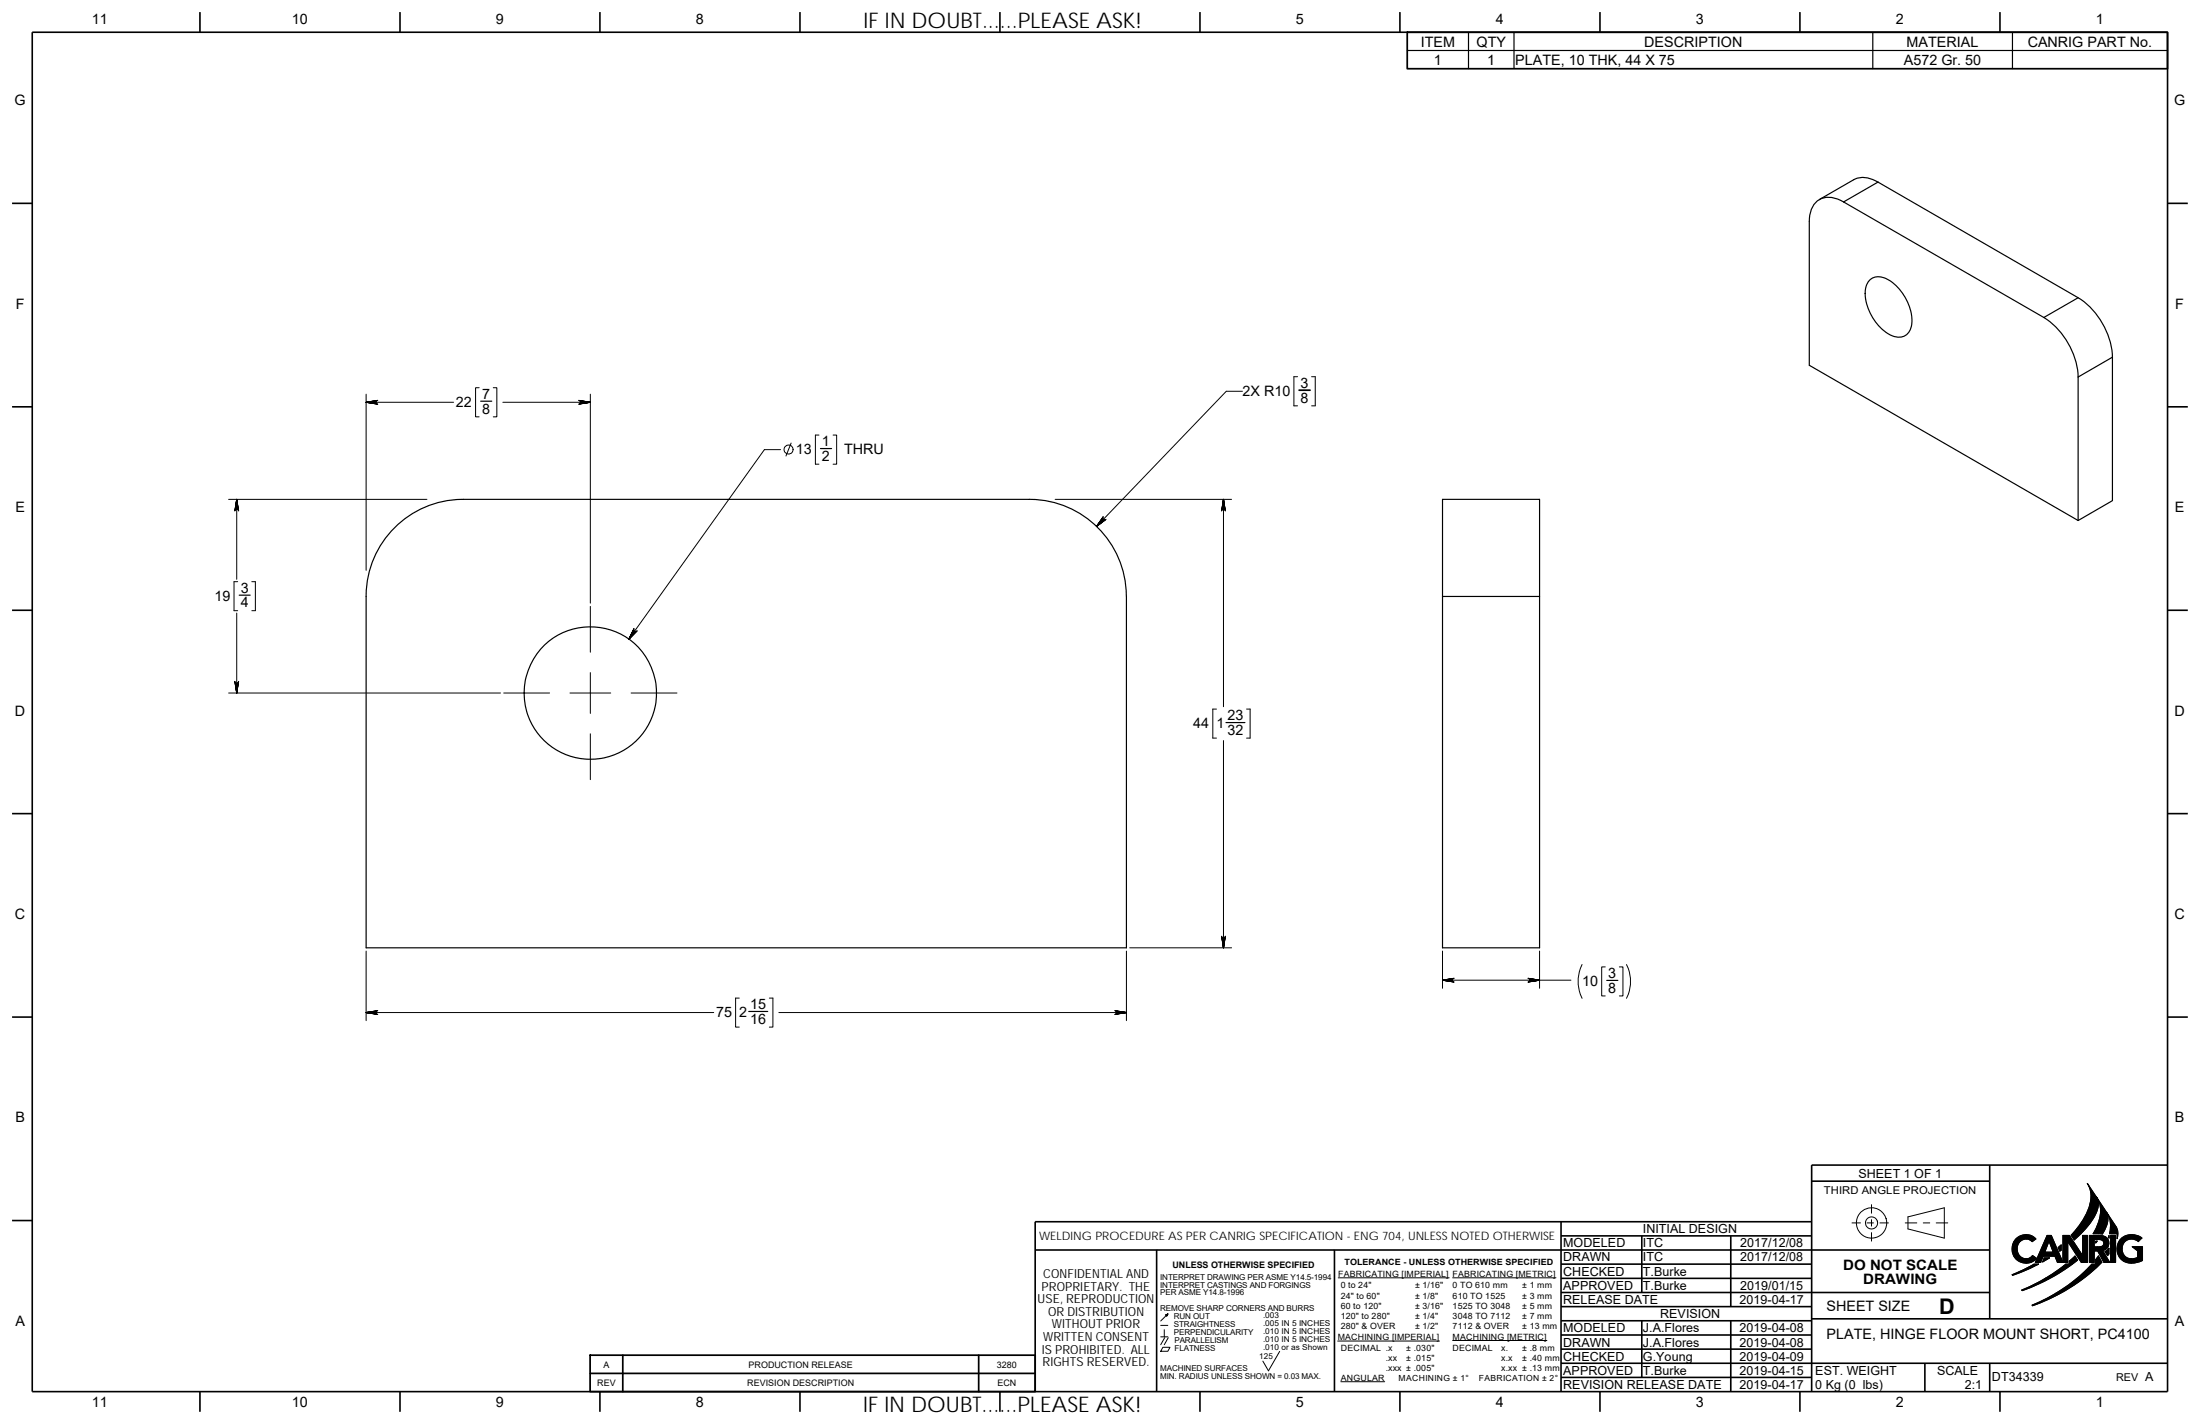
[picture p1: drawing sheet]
<svg xmlns="http://www.w3.org/2000/svg" width="432mm" height="279mm" viewBox="0 0 432 279" stroke-linecap="round" stroke-linejoin="round" font-family="sans-serif">
<g fill="none" stroke="#000" stroke-width=".32">
<path d="M6.3 6.3h419.1v266.7h-419.1zM39.2 2.4v3.9M78.5 2.4v3.9M117.8 2.4v3.9M157 2.4v3.9M196.3 2.4v3.9M235.5 2.4v3.9M274.8 2.4v3.9M314 2.4v3.9M353.3 2.4v3.9M392.5 2.4v3.9M2.4 39.9h3.9"/>
<path d="M425.4 39.9h4M2.4 79.8h3.9M425.4 79.8h4M2.4 119.7h3.9M425.4 119.7h4M6.3 139.7h.1M425.4 139.7h.1M2.4 159.6h3.9M425.4 159.6h4M2.4 199.6h3.9M425.4 199.6h4M2.4 239.5h3.9"/>
<path d="M306.4 239.7v33.3M355.6 239.7h-152.4v33.3M355.6 231.8h34.9M390.5 228.6v30.2M425.4 228.6h-69.8v44.4M425.4 239.5h4M203.2 245.3h187.3M227 245.3v27.7M261.9 245.3v27.7M306.4 250.8h49.2M306.4 242.5h49.2M306.4 248h49.2"/>
<path d="M306.4 253.6h84.1M306.4 256.4h49.2M306.4 259.1h49.2M322.2 242.5v11.1M322.2 259.1v11.2M339.7 242.5v13.9M339.7 259.1v14M355.6 258.8h69.8M39.2 273v4M78.5 273v4M117.8 273v4M157 273.1v3.9"/>
<path d="M196.3 273.1v3.9M235.5 273.1v3.9M274.8 273.1v3.9M306.4 264.7h49.2M306.4 261.9h49.2M306.4 267.5h119M306.4 270.3h49.2M314 273.1v3.9M353.3 273.1v3.9M377.8 267.5v5.5M390.5 267.5v5.5M392.5 273v4"/>
</g>
<g fill="none" stroke="#000" stroke-width=".2">
<path d="M71.9 77.3v34.6M71.9 78.9h17.1M94 76.1h-.7v5.7h.7M96.8 76.1h.7v5.7h-.7M98.7 78.9h17.2M115.9 77.3v41M243.9 76.8h-3.2l-25.5 26.5M254.7 73.9h-.7v5.7h.7M257.4 73.9h.7v5.7h-.7M44.9 98h38.9M46.5 98v15.7M153.2 88.2h-3.2l-26.6 37.2"/>
<path d="M155.3 86.9l-1 2.6M160.7 85.4h-.7v5.7h.7M163.5 85.4h.7v5.7h-.7M207.1 98h34.6M240.1 98v40.7M46.7 114.1h-.8v5.7h.8M49.4 114.1h.7v5.7h-.7M115.9 119v9M44.9 136h53.3M46.5 120.3v15.7M98.9 136h9M111.9 136h8"/>
<path d="M115.9 132v8M123.9 136h9M238.8 139.1h-.8v5.7h.8M244.7 139.1h.7v5.7h-.7M115.9 144v9M240.1 145.3v40.7M71.9 186.6v13.7M71.9 198.7h68.2M145.1 195.8h-.7v5.7h.7M151 195.8h.7v5.7h-.7M152.9 198.7h68.2M221.1 186.6v13.7"/>
<path d="M221.7 186h20M283.1 192.3h25.2M283.1 186.6v7.3M302.2 186.6v7.3M310.5 189.3a7.5 7.5 0 0 0 0 6.6M315.1 189.7h-.7v5.7h.7M317.8 189.7h.7v5.7h-.7M319.2 189.3a7.3 7.3 0 0 1 0 6.6M363.5 239.9h1.7M366.4 239.9h1.3M367.3 236.4v1.6M367.3 239.3v1.3"/>
<path d="M369 239.9h1.6M374 239.9h2.2M374.5 238.8l7.1-1.8v5.9l-7.1-1.8zM377.5 239.9h1.3M380 239.9h2.3M409.7 232.2l1.8 2.7 .3 .7a4.5 4.5 0 0 1-1.1 3.7l-1.3 1.7-2.3 2.3-.6-.9a13.7 13.7 0 0 0 3.9-7.3 4.5 4.5 0 0 0-.7-2.9zM411.5 234.9l1.9 2.8a4 4 0 0 1-.8 4.4h-1.8a7.6 7.6 0 0 0 1.1-6.4zM413.5 238l1.9 2.7a2.77 2.77 0 0 1 .1 2.3v-.9h-1.5a5.2 5.2 0 0 0-.5-4.1zM229.2 257.8l-1.4 1.4M262.7 250.7h21.7M285.1 250.7h20.3M367.3 241.9v1.6"/>
<path d="M394.9 250.1l4.3-2.1h.9l-3.3 1.6-1.8 .6zM395.5 243.3a2.95 2.95 0 0 1 2.9-1l.6 .3 .6 .5-.7 .5-.7-.4h-.9l-.6 .2-.5 .5a2.2 2.2 0 0 0 0 2.3l.5 .5 .6 .3 1-.1 .6-.6 .8 .6a2.72 2.72 0 0 1-3.1 .7 2.72 2.72 0 0 1-1.7-2.6l.1-.7zM396.8 253.1a35.2 35.2 0 0 0 8.7-5.1h.6v-.6l1.2-1 .5 .8a36.6 36.6 0 0 1-10.9 6zM398.8 256.1a32.9 32.9 0 0 0 11.8-8.1h.7a1.97 1.97 0 0 1 .6-1.6l.6 1.3a35.8 35.8 0 0 1-13.6 8.5zM401.2 246.8h1.1l-1.4 .8zM401.8 242.4h.8l2.3 5.3v-5.3h1.3l2.5 3.9v-3.9h1v5.3h-1.2l-2.6-4.1-.1 4.1h-2l-.5-1.2h-2.3l-.5 1.2h-1zM402.2 243.5l.8 2.2h-1.7zM404 244.8l.6-.5v1l-.3 .2zM410.1 242.4h2.5l.6 .2 .4 .4 .3 .6-.1 1-.5 .5-.6 .3 1.4 2.3h-1.2l-1.2-2.3h-.7v2.3h-.9zM411 243.2l1.6 .2 .3 .4-.1 .5-.6 .3h-1.2zM411.3 243.5h.3l-.3 .4zM413.2 245.6l.7-.7v1.1l-.2 .4z"/>
<path d="M413.9 242.4v.5l-.1-.1zM414.3 242.4h.9v5.3h-.9zM419.7 243.6a2.01 2.01 0 0 0-2.1-.4l-.7 .6a2.14 2.14 0 0 0 0 2.5l.5 .4 .5 .3h.8l.8-.3 .1-1.3-1.1-.8h2M420.4 242.9a2.93 2.93 0 0 0-3.7-.2 2.93 2.93 0 0 0-.9 3.6l.7 1a2.66 2.66 0 0 0 1.9 .5l1.3-.1 .8-.4M227.8 260.1h1.4M227.8 262.3h1.4M228.2 264.4h1.4l-.4 .7h-1.4zM228.5 260.9v1.4M228.6 262.5l-.8 1.3M229.3 262.5l-.8 1.3M251.2 265.2l-2.2 3.8-1.1-1.9M262.6 263.1h19.9"/>
<path d="M263.2 271.1h8.6M285.1 263h18.5"/>
<circle cx="154.8" cy="88.2" r=".89"/>
<circle cx="367.3" cy="240" r="1.19"/>
<circle cx="367.3" cy="240" r="2.98"/>
</g>
<g fill="#000" stroke="#000" stroke-width=".2">
<path d="M71.9 78.9l2.2-.4z" fill-rule="evenodd"/>
<path d="M71.9 78.9l2.1-.3z" fill-rule="evenodd"/>
<path d="M71.9 78.9l2-.2z" fill-rule="evenodd"/>
<path d="M71.9 78.9l1.9-.2v.2z" fill-rule="evenodd"/>
<path d="M71.9 78.9h1.9v.1z" fill-rule="evenodd"/>
<path d="M71.9 78.9l1.9 .1v.1z" fill-rule="evenodd"/>
<path d="M71.9 78.9l2 .3z" fill-rule="evenodd"/>
<path d="M71.9 78.9l2.1 .4z" fill-rule="evenodd"/>
<path d="M71.9 78.9l2.2 .4z" fill-rule="evenodd"/>
<path d="M113.6 79.3l2.3-.4z" fill-rule="evenodd"/>
<path d="M113.7 79.3l2.2-.4z" fill-rule="evenodd"/>
<path d="M113.9 79.1l2-.2-2.1 .3z" fill-rule="evenodd"/>
<path d="M113.9 79l2-.1-2 .2z" fill-rule="evenodd"/>
<path d="M113.9 78.9h2l-2 .1z" fill-rule="evenodd"/>
<path d="M113.9 78.7l2 .2h-2z" fill-rule="evenodd"/>
<path d="M113.8 78.7l2.1 .2z" fill-rule="evenodd"/>
<path d="M113.7 78.6l2.2 .3z" fill-rule="evenodd"/>
<path d="M113.6 78.5l2.3 .4z" fill-rule="evenodd"/>
<path d="M46.5 98l-.4 2.3z" fill-rule="evenodd"/>
<path d="M46.5 98l-.4 2.1z" fill-rule="evenodd"/>
<path d="M46.5 98l-.3 2z" fill-rule="evenodd"/>
<path d="M46.5 98l-.1 1.9h-.1z" fill-rule="evenodd"/>
<path d="M46.5 98v1.9h-.1z" fill-rule="evenodd"/>
<path d="M46.5 98l.2 1.9h-.2z" fill-rule="evenodd"/>
<path d="M46.5 98l.2 2z" fill-rule="evenodd"/>
<path d="M46.5 98l.3 2.1z" fill-rule="evenodd"/>
<path d="M46.5 98l.3 2.3z" fill-rule="evenodd"/>
<path d="M240.1 98l-.3 2.3z" fill-rule="evenodd"/>
<path d="M240.1 98l-.3 2.1z" fill-rule="evenodd"/>
<path d="M240.1 98l-.2 2z" fill-rule="evenodd"/>
<path d="M240.1 98v1.9h-.1z" fill-rule="evenodd"/>
<path d="M240.1 98l.1 1.9h-.1z" fill-rule="evenodd"/>
<path d="M240.1 98l.2 1.9h-.1z" fill-rule="evenodd"/>
<path d="M240.1 98l.3 2z" fill-rule="evenodd"/>
<path d="M240.1 98l.4 2.1z" fill-rule="evenodd"/>
<path d="M240.1 98l.4 2.3z" fill-rule="evenodd"/>
<path d="M216.5 101.4l-1.3 1.9z" fill-rule="evenodd"/>
<path d="M216.5 101.5l-1.3 1.8z" fill-rule="evenodd"/>
<path d="M216.5 101.6l-1.3 1.7z" fill-rule="evenodd"/>
<path d="M216.5 101.7v.2l-1.3 1.4z" fill-rule="evenodd"/>
<path d="M216.5 101.9h.1l-1.4 1.4z" fill-rule="evenodd"/>
<path d="M215.2 103.3l1.4-1.4 .1 .1z" fill-rule="evenodd"/>
<path d="M215.2 103.3l1.7-1.3z" fill-rule="evenodd"/>
<path d="M215.2 103.3l1.8-1.3z" fill-rule="evenodd"/>
<path d="M215.2 103.3l1.9-1.4z" fill-rule="evenodd"/>
<path d="M46.8 133.7l-.3 2.3z" fill-rule="evenodd"/>
<path d="M46.8 133.8l-.3 2.2z" fill-rule="evenodd"/>
<path d="M46.7 133.9l-.2 2.1z" fill-rule="evenodd"/>
<path d="M46.5 134h.2l-.2 2z" fill-rule="evenodd"/>
<path d="M46.4 134h.1v2z" fill-rule="evenodd"/>
<path d="M46.3 134h.1l.1 2z" fill-rule="evenodd"/>
<path d="M46.2 133.9l.3 2.1z" fill-rule="evenodd"/>
<path d="M46.1 133.8l.4 2.2z" fill-rule="evenodd"/>
<path d="M46.1 133.7l.4 2.3z" fill-rule="evenodd"/>
<path d="M125 123.8h.1l-1.7 1.6z" fill-rule="evenodd"/>
<path d="M124.8 123.9l.2-.1-1.6 1.6z" fill-rule="evenodd"/>
<path d="M124.7 123.9h.1l-1.4 1.5z" fill-rule="evenodd"/>
<path d="M124.6 123.9h.1l-1.3 1.5z" fill-rule="evenodd"/>
<path d="M124.5 123.8l.1 .1-1.2 1.5z" fill-rule="evenodd"/>
<path d="M124.4 123.7l.1 .1-1.1 1.6z" fill-rule="evenodd"/>
<path d="M124.4 123.6l-1 1.8z" fill-rule="evenodd"/>
<path d="M124.4 123.4l-1 2z" fill-rule="evenodd"/>
<path d="M124.4 123.3l-1 2.1z" fill-rule="evenodd"/>
<path d="M71.9 198.7l2.2-.4z" fill-rule="evenodd"/>
<path d="M71.9 198.7l2.1-.4z" fill-rule="evenodd"/>
<path d="M71.9 198.7l2-.3z" fill-rule="evenodd"/>
<path d="M71.9 198.7l1.9-.2v.1z" fill-rule="evenodd"/>
<path d="M71.9 198.7l1.9-.1v.1z" fill-rule="evenodd"/>
<path d="M71.9 198.7h1.9v.2z" fill-rule="evenodd"/>
<path d="M71.9 198.7l2 .2z" fill-rule="evenodd"/>
<path d="M71.9 198.7l2.1 .3z" fill-rule="evenodd"/>
<path d="M71.9 198.7l2.2 .4z" fill-rule="evenodd"/>
<path d="M218.8 199.1l2.3-.4z" fill-rule="evenodd"/>
<path d="M218.9 199l2.2-.3z" fill-rule="evenodd"/>
<path d="M219 198.9l2.1-.2z" fill-rule="evenodd"/>
<path d="M219.2 198.7h1.9l-2 .2z" fill-rule="evenodd"/>
<path d="M219.2 198.6l1.9 .1h-1.9z" fill-rule="evenodd"/>
<path d="M219.1 198.5l2 .2-1.9-.1z" fill-rule="evenodd"/>
<path d="M219 198.4l2.1 .3z" fill-rule="evenodd"/>
<path d="M218.9 198.3l2.2 .4z" fill-rule="evenodd"/>
<path d="M218.8 198.3l2.3 .4z" fill-rule="evenodd"/>
<path d="M239.8 183.7l.3 2.3z" fill-rule="evenodd"/>
<path d="M239.8 183.8l.3 2.2z" fill-rule="evenodd"/>
<path d="M239.9 183.9l.2 2.1z" fill-rule="evenodd"/>
<path d="M240 184h.1v2z" fill-rule="evenodd"/>
<path d="M240.1 184h.1l-.1 2z" fill-rule="evenodd"/>
<path d="M240.2 184h.1l-.2 2z" fill-rule="evenodd"/>
<path d="M240.4 183.9l-.3 2.1z" fill-rule="evenodd"/>
<path d="M240.5 183.8l-.4 2.2z" fill-rule="evenodd"/>
<path d="M240.5 183.7l-.4 2.3z" fill-rule="evenodd"/>
<path d="M283.1 192.3l2.3-.4z" fill-rule="evenodd"/>
<path d="M283.1 192.3l2.2-.3z" fill-rule="evenodd"/>
<path d="M283.1 192.3l2.1-.3z" fill-rule="evenodd"/>
<path d="M283.1 192.3l2-.1v.1z" fill-rule="evenodd"/>
<path d="M283.1 192.3h2v.1z" fill-rule="evenodd"/>
<path d="M283.1 192.3l2 .1v.1z" fill-rule="evenodd"/>
<path d="M283.1 192.3l2.1 .3z" fill-rule="evenodd"/>
<path d="M283.1 192.3l2.2 .4z" fill-rule="evenodd"/>
<path d="M283.1 192.3l2.3 .4z" fill-rule="evenodd"/>
<path d="M299.9 192.7l2.3-.4z" fill-rule="evenodd"/>
<path d="M300 192.7l2.2-.4z" fill-rule="evenodd"/>
<path d="M300.1 192.6l2.1-.3z" fill-rule="evenodd"/>
<path d="M300.2 192.4l2-.1-2 .2z" fill-rule="evenodd"/>
<path d="M300.2 192.3h2l-2 .1z" fill-rule="evenodd"/>
<path d="M300.2 192.2l2 .1h-2z" fill-rule="evenodd"/>
<path d="M300.1 192l2.1 .3z" fill-rule="evenodd"/>
<path d="M300 192l2.2 .3z" fill-rule="evenodd"/>
<path d="M299.9 191.9l2.3 .4z" fill-rule="evenodd"/>
<path d="M409.7 232.2l1.9 2.8a3.5 3.5 0 0 1-.5 3.7l-1.9 2.5-2.1 2.1-.6-.9a13.9 13.9 0 0 0 3.9-7.2 4.5 4.5 0 0 0-.7-3z" fill-rule="evenodd"/>
<path d="M228.9 258l.3-.2z" fill-rule="evenodd"/>
<path d="M228.7 258l.5-.2z" fill-rule="evenodd"/>
<path d="M228.9 258.1l.3-.3-.2 .3z" fill-rule="evenodd"/>
<path d="M229.2 257.8l-.2 .5z" fill-rule="evenodd"/>
<path d="M394.9 250.1l4.3-2.1h.9l-4.1 1.9-1 .3z" fill-rule="evenodd"/>
<path d="M395.8 243a2.65 2.65 0 0 1 3.8 .1l-.7 .5a1.77 1.77 0 0 0-2.3-.2 1.77 1.77 0 0 0-.6 2.2 1.66 1.66 0 0 0 1.2 1.3 1.66 1.66 0 0 0 1.7-.6l.8 .6a2.78 2.78 0 0 1-4 .1 2.78 2.78 0 0 1 .1-4z" fill-rule="evenodd"/>
<path d="M398.8 256.1l2.6-1.2 2.3-1.3a27.7 27.7 0 0 0 5.4-4l1.5-1.6h.7v-.9l.6-.7 .6 1.3a35.8 35.8 0 0 1-13.6 8.5z" fill-rule="evenodd"/>
<path d="M401.8 242.4l-2.3 5.3h1l.5-1.2h2.3l.5 1.2h1.1l-2.3-5.3zM402.2 243.5l.8 2.2h-1.7z" fill-rule="evenodd"/>
<path d="M401.2 246.8h1.1l-1.4 .8z" fill-rule="evenodd"/>
<path d="M404.1 244.6l.5-.3v1l-.3 .2-.3-.7z" fill-rule="evenodd"/>
<path d="M396.8 253.1l2.3-1 2.5-1.4 3.9-2.7h.6v-.6l1.2-1 .5 .8a37 37 0 0 1-10.9 6z" fill-rule="evenodd"/>
<path d="M404.9 242.4h1.3l2.5 3.9v-3.9h1v5.3h-1.2l-2.6-4.1-.1 4.1h-.9z" fill-rule="evenodd"/>
<path d="M411.3 243.5h.3l-.3 .4z" fill-rule="evenodd"/>
<path d="M411.6 235l1.8 2.7a4.2 4.2 0 0 1-.8 4.4h-1.8a7.7 7.7 0 0 0 1.2-6.3z" fill-rule="evenodd"/>
<path d="M411 243.2h1.3l.5 .3a.77 .77 0 0 1 0 .9 .77 .77 0 0 1-.9 .2h-.9zM410.1 242.4v5.3h.9v-2.3h.7l1.2 2.3h1.2l-1.4-2.3a1.52 1.52 0 0 0 1.2-1.9 1.52 1.52 0 0 0-1.9-1.1z" fill-rule="evenodd"/>
<path d="M413.2 245.6l.7-.7v1.1l-.2 .4z" fill-rule="evenodd"/>
<path d="M413.9 242.4v.5l-.1-.1z" fill-rule="evenodd"/>
<path d="M414.3 242.4v5.3h.9v-5.3z" fill-rule="evenodd"/>
<path d="M413.5 238l1.8 2.7a2.99 2.99 0 0 1 .2 2.3v-.9h-1.5a5.1 5.1 0 0 0-.5-4.1z" fill-rule="evenodd"/>
<path d="M416.5 242.8a3.3 3.3 0 0 1 3.9 .1l-.7 .7a1.94 1.94 0 0 0-2.6 .1 1.94 1.94 0 0 0-.2 2.6 1.94 1.94 0 0 0 2.6 .4l.1-1.3-1.1-.8h2v2.7a3.5 3.5 0 0 1-4.4-.5 2.91 2.91 0 0 1 .4-4z" fill-rule="evenodd"/>
</g>
<g fill="none" stroke="#000" stroke-width=".23">
<path d="M276.2 9.9h149.2M288.2 6.3v7.2M297.2 6.3v7.2M367.6 6.3v7.2M395 6.3v7.2M361.8 39.6a4.5 4.5 0 0 0-5.3 0 5.2 5.2 0 0 0-1.4 3.9v28.2l52.8 30.4M361.8 39.6l39.4 22.7M368.6 35.7l39.3 22.7M368.6 35.7a4.8 4.8 0 0 0-4.8-.4l-6.7 3.9M368.6 35.7l-6.8 3.9M367 54.9a3.1 3.1 0 0 1 4 .2 9.9 9.9 0 0 1 4.2 8.5 2.65 2.65 0 0 1-4.2 2.1 9.8 9.8 0 0 1-4.8-9.1l.4-1.1zM94.3 78.7h2.2"/>
<path d="M401.2 62.3a14.9 14.9 0 0 1 6.7 11.7M401.2 62.3l6.7-3.9a14.9 14.9 0 0 1 6.7 11.7l-6.7 3.9M407.9 74v28.1M414.6 70.1v28.1l-6.7 3.9M161 88h2.2M46.9 116.8h2.2M77.4 103.6a18.9 18.9 0 0 1 13.5-5.6h111.1a19.1 19.1 0 0 1 19.1 19v69h-149.2v-69a18.9 18.9 0 0 1 5.5-13.4zM283.1 117v-19h19.1v19M283.1 117v69h19.1v-69M283.1 117h19.1M240.6 141.8h3.7M147 198.5h3.7"/>
<path d="M315.4 192.4h2.1"/>
<circle cx="115.9" cy="136" r="13"/>
</g>
<path d="M276.2 6.3h149.2v7.2h-149.2zM255 76.6h2.1M115.8 265.9h87.4v7.1h-87.4zM115.8 269.5h87.4M122.2 265.9v7.1M192.1 265.9v7.1" fill="none" stroke="#000" stroke-width=".34"/>
<g font-size="4.2">
<text x="169.5" y="5.4">IF IN DOUBT......PLEASE ASK!</text>
<text x="380.6" y="257.7">D</text>
<text x="169.4" y="277">IF IN DOUBT......PLEASE ASK!</text>
</g>
<g font-size="2.8">
<text x="18.1" y="4.7">11</text>
<text x="57.3" y="4.7">10</text>
<text x="97.3" y="4.7">9</text>
<text x="136.6" y="4.7">8</text>
<text x="254.4" y="4.7">5</text>
<text x="293.6" y="4.7">4</text>
<text x="332.9" y="4.7">3</text>
<text x="372.1" y="4.7">2</text>
<text x="411.4" y="4.7">1</text>
<text x="278.8" y="9.2">ITEM</text>
<text x="289.8" y="9.2">QTY</text>
<text x="322.7" y="9.2">DESCRIPTION</text>
<text x="374.2" y="9.2">MATERIAL</text>
<text x="398" y="9.2">CANRIG PART No.</text>
<text x="281.4" y="12.7">1</text>
<text x="291.9" y="12.7">1</text>
<text x="297.4" y="12.7">PLATE, 10 THK, 44 X 75</text>
<text x="373.7" y="12.7">A572 Gr. 50</text>
<text x="2.9" y="20.7">G</text>
<text x="426.7" y="20.7">G</text>
<text x="3.1" y="60.6">F</text>
<text x="427" y="60.6">F</text>
<text x="243.9" y="77.7">2X R10</text>
<text x="255.3" y="76.1">3</text>
<text x="89.5" y="79.9">22</text>
<text x="94.6" y="78.3">7</text>
<text x="94.6" y="81.2">8</text>
<text x="255.3" y="79">8</text>
<text x="156.2" y="89.2">13</text>
<text x="161.3" y="87.5">1</text>
<text x="165.7" y="89.2">THRU</text>
<text x="161.3" y="90.4">2</text>
<text x="3" y="100.5">E</text>
<text x="426.9" y="100.5">E</text>
<text x="42.1" y="117.9">19</text>
<text x="47.2" y="119.2">4</text>
<text x="47.2" y="116.3">3</text>
<text x="2.9" y="140.4">D</text>
<text x="234.2" y="142.9">44</text>
<text x="238.8" y="142.9">1</text>
<text x="240.9" y="141.3">23</text>
<text x="426.8" y="140.4">D</text>
<text x="240.9" y="144.2">32</text>
<text x="2.9" y="180.3">C</text>
<text x="426.8" y="180.3">C</text>
<text x="315.7" y="191.9">3</text>
<text x="310.5" y="193.5">10</text>
<text x="315.7" y="194.8">8</text>
<text x="140.5" y="199.6">75</text>
<text x="145.1" y="199.6">2</text>
<text x="147.3" y="198">15</text>
<text x="147.3" y="200.9">16</text>
<text x="3" y="220.2">B</text>
<text x="426.9" y="220.2">B</text>
<text x="361.8" y="249.1">DO NOT SCALE</text>
<text x="365.7" y="251.9">DRAWING</text>
<text x="358.5" y="257.2">SHEET SIZE</text>
<text x="3" y="260.2">A</text>
<text x="358.5" y="262.7">PLATE, HINGE FLOOR MOUNT SHORT, PC4100</text>
<text x="426.9" y="260.2">A</text>
<text x="18.1" y="276.2">11</text>
<text x="57.3" y="276.2">10</text>
<text x="97.3" y="276.2">9</text>
<text x="136.6" y="276.2">8</text>
<text x="254.4" y="276.2">5</text>
<text x="293.6" y="276.2">4</text>
<text x="332.9" y="276.2">3</text>
<text x="372.1" y="276.2">2</text>
<text x="411.4" y="276.2">1</text>
</g>
<g font-size="2.5">
<text x="364.8" y="231.1">SHEET 1 OF 1</text>
<text x="306.8" y="244.7">MODELED</text>
<text x="322.5" y="242">INITIAL DESIGN</text>
<text x="322.5" y="244.7">ITC</text>
<text x="341.6" y="244.7">2017/12/08</text>
<text x="204.7" y="250.8">CONFIDENTIAL AND</text>
<text x="306.8" y="247.5">DRAWN</text>
<text x="306.8" y="250.3">CHECKED</text>
<text x="322.5" y="250.3">T.Burke</text>
<text x="322.5" y="247.5">ITC</text>
<text x="341.6" y="247.5">2017/12/08</text>
<text x="203.7" y="255.7">USE, REPRODUCTION</text>
<text x="204.4" y="253.2">PROPRIETARY. THE</text>
<text x="306.8" y="253.1">APPROVED</text>
<text x="306.8" y="255.9">RELEASE DATE</text>
<text x="322.5" y="253.1">T.Burke</text>
<text x="341.4" y="255.9">2019-04-17</text>
<text x="341.6" y="253.1">2019/01/15</text>
<text x="204.7" y="263.1">WRITTEN CONSENT</text>
<text x="205.7" y="258.2">OR DISTRIBUTION</text>
<text x="206.5" y="260.6">WITHOUT PRIOR</text>
<text x="306.8" y="261.4">MODELED</text>
<text x="322.5" y="261.4">J.A.Flores</text>
<text x="325.8" y="258.6">REVISION</text>
<text x="341.4" y="261.4">2019-04-08</text>
<text x="204.5" y="265.6">IS PROHIBITED. ALL</text>
<text x="204.6" y="268.1">RIGHTS RESERVED.</text>
<text x="306.8" y="269.7">APPROVED</text>
<text x="306.8" y="267">CHECKED</text>
<text x="306.8" y="264.2">DRAWN</text>
<text x="322.5" y="269.7">T.Burke</text>
<text x="322.5" y="264.2">J.A.Flores</text>
<text x="322.5" y="267">G.Young</text>
<text x="341.4" y="264.2">2019-04-08</text>
<text x="341.4" y="267">2019-04-09</text>
<text x="341.4" y="269.7">2019-04-15</text>
<text x="356.3" y="269.7">EST. WEIGHT</text>
<text x="380.2" y="269.7">SCALE</text>
<text x="306.8" y="272.5">REVISION RELEASE DATE</text>
<text x="341.4" y="272.5">2019-04-17</text>
<text x="356.3" y="272.5">0 Kg (0 lbs)</text>
<text x="385.6" y="272.6">2:1</text>
<text x="391" y="271">DT34339</text>
<text x="421" y="271">A</text>
</g>
<text font-size="2.3" x="203.9" y="243.3">WELDING PROCEDURE AS PER CANRIG SPECIFICATION - ENG 704, UNLESS NOTED OTHERWISE</text>
<g font-size="2.1">
<text x="358" y="234.2">THIRD ANGLE PROJECTION</text>
<text x="415.4" y="271">REV</text>
</g>
<g font-size="1.8">
<text x="230.1" y="248.7">UNLESS OTHERWISE SPECIFIED</text>
<text x="118.4" y="268.4">A</text>
<text x="146.9" y="268.4">PRODUCTION RELEASE</text>
<text x="195.6" y="268.4">3280</text>
<text x="117.2" y="271.9">REV</text>
<text x="146.7" y="271.9">REVISION DESCRIPTION</text>
<text x="195.8" y="271.9">ECN</text>
</g>
<g font-size="1.7">
<text x="262.7" y="250.5">FABRICATING [IMPERIAL] FABRICATING [METRIC]</text>
<text x="263.9" y="248.3">TOLERANCE - UNLESS OTHERWISE SPECIFIED</text>
<text x="263.1" y="252.7">0 to 24&quot;</text>
<text x="263.1" y="254.8">24&quot; to 60&quot;</text>
<text x="263.1" y="256.8">60 to 120&quot;</text>
<text x="277.7" y="252.7">± 1/16&quot;</text>
<text x="277.7" y="254.8">± 1/8&quot;</text>
<text x="277.7" y="256.8">± 3/16&quot;</text>
<text x="285.1" y="256.8">1525 TO 3048</text>
<text x="285.1" y="254.8">610 TO 1525</text>
<text x="285.1" y="252.7">0 TO 610 mm</text>
<text x="298.8" y="254.8">± 3 mm</text>
<text x="298.8" y="252.7">± 1 mm</text>
<text x="298.8" y="256.8">± 5 mm</text>
<text x="262.6" y="262.9">MACHINING [IMPERIAL]</text>
<text x="263.1" y="258.8">120&quot; to 280&quot;</text>
<text x="263.1" y="260.7">280&quot; &amp; OVER</text>
<text x="277.7" y="260.7">± 1/2&quot;</text>
<text x="277.7" y="258.8">± 1/4&quot;</text>
<text x="285.1" y="262.8">MACHINING [METRIC]</text>
<text x="285.1" y="258.8">3048 TO 7112</text>
<text x="285.1" y="260.7">7112 &amp; OVER</text>
<text x="298.8" y="258.8">± 7 mm</text>
<text x="298.8" y="260.7">± 13 mm</text>
<text x="263.2" y="265.1">DECIMAL .x</text>
<text x="272" y="268.9">.xxx ± .005&quot;</text>
<text x="272" y="267">.xx</text>
<text x="276" y="265.1">± .030&quot;</text>
<text x="276" y="267">± .015&quot;</text>
<text x="285.1" y="265.1">DECIMAL</text>
<text x="294.7" y="265.1">x.</text>
<text x="294.7" y="268.9">x.xx ± .13 mm</text>
<text x="294.7" y="267">x.x</text>
<text x="298.8" y="267">± .40 mm</text>
<text x="298.8" y="265.1">± .8 mm</text>
<text x="263.2" y="270.9">ANGULAR</text>
<text x="274.5" y="270.9">MACHINING ± 1°</text>
<text x="290.3" y="270.9">FABRICATION ± 2°</text>
</g>
<g font-size="1.6">
<text x="227.7" y="251.1">INTERPRET DRAWING PER ASME Y14.5-1994</text>
<text x="227.7" y="252.6">INTERPRET CASTINGS AND FORGINGS</text>
<text x="227.7" y="254.2">PER ASME Y14.8-1996</text>
<text x="227.7" y="257.3">REMOVE SHARP CORNERS AND BURRS</text>
<text x="230.4" y="258.8">RUN OUT</text>
<text x="230.4" y="260.4">STRAIGHTNESS</text>
<text x="230.4" y="261.9">PERPENDICULARITY</text>
<text x="230.5" y="263.5">PARALLELISM</text>
<text x="247.9" y="258.6">.003</text>
<text x="247.9" y="260.2">.005 IN 5 INCHES</text>
<text x="247.9" y="261.7">.010 IN 5 INCHES</text>
<text x="247.9" y="263.3">.010 IN 5 INCHES</text>
<text x="227.7" y="268.9">MACHINED SURFACES</text>
<text x="230.5" y="265">FLATNESS</text>
<text x="247.2" y="266.7">125</text>
<text x="247.9" y="264.8">.010 or as Shown</text>
<text x="227.7" y="270.5">MIN. RADIUS UNLESS SHOWN = 0.03 MAX.</text>
</g>
</svg>
